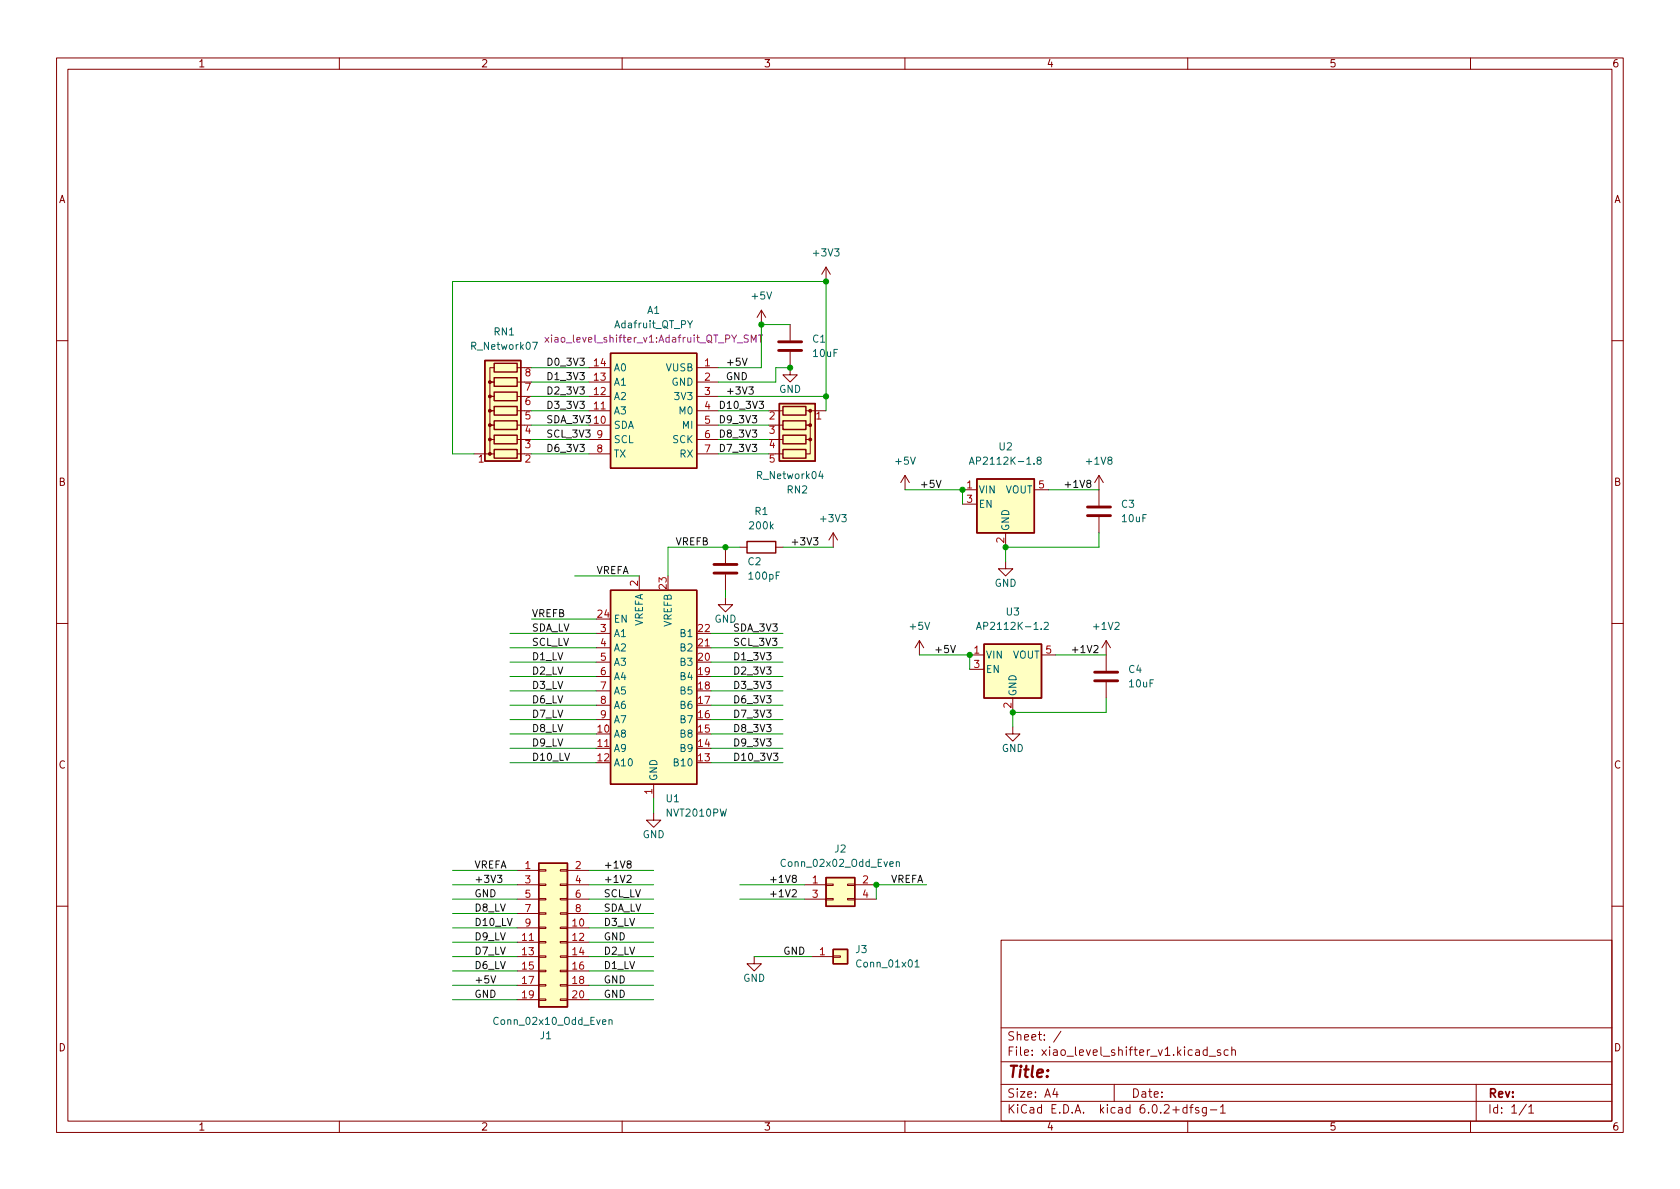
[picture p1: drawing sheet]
<svg xmlns="http://www.w3.org/2000/svg" width="297mm" height="210mm" viewBox="0 0 297 210" stroke-linecap="round" stroke-linejoin="round" font-family="sans-serif">
<g fill="none" stroke="#840000" stroke-width=".18">
<path d="M10 10.2h277v190.1h-277zM12 12.2h273v186.1h-273zM60 10.2v2M110 10.2v2M160 10.2v2M210 10.2v2M260 10.2v2M134.6 54.9l-.7 1.2M134.6 54.9v2.5M134.6 54.9l.8 1.2M139.7 57.4v2.8M146 47.2l-.7 1.3"/>
<path d="M146 47.2v2.6M146 47.2l.8 1.3M10 60.2h2M87.4 65h-.8v2.6h.8h-.8v2.5h.8h-.8v2.5h.8h-.8v2.6h.8h-.8v2.5h.8h-.8v2.6h.8M91.4 72.6h1.3M91.4 75.2h1.3M91.4 77.7h1.3M91.4 65h1.3M91.4 70.1h1.3M91.4 67.6h1.3M104.1 72.6h3.8M104.1 75.2h3.8"/>
<path d="M104.1 77.7h3.8M104.1 65h3.8M104.1 70.1h3.8M104.1 67.6h3.8M123.2 72.6h3.8M123.2 75.2h3.8M123.2 77.7h3.8M123.2 65h3.8M123.2 70.1h3.8M123.2 67.6h3.8M137.2 72.6h1.2M137.2 75.2h1.2"/>
<path d="M137.2 77.7h1.2M139.7 62.2v4.1h1.3l-1.3 1.3-1.3-1.3h1.3M142.5 72.6h.8v2.6h-.8h.8v2.5h-.8h.8v2.6h-.8M143.5 72.6h2.5M285 60.2h2M83.8 80.3h2.6M91.4 80.3h1.3M104.1 80.3h3.8M123.2 80.3h3.8M128.3 96.8v2.8M130.8 96.8h1.3M137.2 80.3h1.2"/>
<path d="M137.2 96.8h1.2M147.3 94.2l-.7 1.3M147.3 94.2v2.6M147.3 94.2l.8 1.3M160 84.1v2.5M160 84.1l-.7 1.2M160 84.1l.8 1.2M170.2 86.6h2.5M170.2 89.1h2.5M177.8 99.3v1.3h1.3l-1.3 1.2-1.3-1.2h1.3M177.8 94.2v2.6M182.9 86.6h2.5"/>
<path d="M194.3 84.1v5.3M194.3 91.4v2.8M194.3 84.1l-.8 1.2M194.3 84.1l.8 1.2M10 110.2h2M105.4 114.5h2.5M105.4 112h2.5M105.4 117.1h2.5M105.4 119.6h2.5M113 101.8v2.6M123.2 114.5h2.5M128.3 105.7v1.2h1.2l-1.2 1.3-1.3-1.3h1.3"/>
<path d="M128.3 101.6v2.8M162.6 113.3l-.8 1.2M162.6 113.3v2.5M162.6 113.3l.7 1.2M171.4 115.8h2.6M171.4 118.4h2.6M184.1 115.8h2.6M195.6 113.3v5.3M195.6 113.3l-.8 1.2M195.6 113.3l.7 1.2M285 110.2h2M105.4 132.3h2.5"/>
<path d="M105.4 122.2h2.5M105.4 124.7h2.5M105.4 127.2h2.5M115.6 138.7v2.5M179.1 128.5v1.3h1.2l-1.2 1.3-1.3-1.3h1.3M179.1 123.4v2.6M195.6 120.6v2.8M91.4 153.9h3.8M91.4 156.5h3.8M91.4 159h3.8M95.2 158.9h1.3v.2h-1.3zM95.2 156.3h1.3v.3h-1.3z"/>
<path d="M95.2 153.8h1.3v.2h-1.3zM99.1 158.9h1.2v.2h-1.2zM99.1 156.3h1.2v.3h-1.2zM99.1 153.8h1.2v.2h-1.2zM100.3 153.9h3.8M100.3 156.5h3.8M100.3 159h3.8M115.6 143.8v1.2h1.2l-1.2 1.3-1.3-1.3h1.3M142.2 156.5h3.8M142.2 159h3.8M146 158.9h1.3v.2h-1.3zM146 156.3h1.3v.3h-1.3z"/>
<path d="M149.9 158.9h1.2v.2h-1.2zM149.9 156.3h1.2v.3h-1.2zM151.1 156.5h3.8M151.1 159h3.8M10 160.2h2M91.4 164.1h3.8M91.4 166.6h3.8M91.4 169.2h3.8M91.4 171.7h3.8M91.4 174.2h3.8M91.4 176.8h3.8M91.4 161.5h3.8"/>
<path d="M95.2 176.7h1.3v.2h-1.3zM95.2 174.1h1.3v.3h-1.3zM95.2 171.6h1.3v.2h-1.3zM95.2 169h1.3v.3h-1.3zM95.2 166.5h1.3v.2h-1.3zM95.2 164h1.3v.2h-1.3zM95.2 161.4h1.3v.3h-1.3zM99.1 176.7h1.2v.2h-1.2zM99.1 174.1h1.2v.3h-1.2zM99.1 171.6h1.2v.2h-1.2zM99.1 169h1.2v.3h-1.2zM99.1 166.5h1.2v.2h-1.2z"/>
<path d="M99.1 164h1.2v.2h-1.2zM99.1 161.4h1.2v.3h-1.2zM100.3 164.1h3.8M100.3 166.6h3.8M100.3 169.2h3.8M100.3 171.7h3.8M100.3 174.2h3.8M100.3 176.8h3.8M100.3 161.5h3.8M133.3 169.2v1.2h1.3l-1.3 1.3-1.2-1.3h1.2M143.5 169.2h3.8M147.3 169h1.3v.3h-1.3z"/>
<path d="M177 166.3h108v32h-108zM285 160.2h2M60 198.3v2M110 198.3v2M160 198.3v2M177 194.8h108M177 191.8h108M177 187.8h108M177 181.8h108M186.5 192.5l-.4 1h1M186.9 193v1M187.6 182.4l-1.3 1.9"/>
<path d="M197 191.8v3M209.9 195.9l-.5-.1-.3 .3v.4l.2 .3h.6M209.9 195.3v1.5M210 198.3v2M210.4 195.8h.5M210.9 195.3l-.3 .2v1.3M211.9 195.9l-.3-.1-.2 .2v.3l.5 .1v.4h-.5M213.3 195.8v1.2l-.3 .3h-.4M213.3 195.9l-.4-.1-.3 .3v.4l.1 .3h.6M213.4 185.7l-.4-.1-.3 .3v.4l.2 .3h.5M213.4 185.1v1.5M213.8 186.8h1.1"/>
<path d="M214 196.3h1.1M215.8 195.8l.4-.5v1.5M215.8 185.7l-.4-.1-.2 .2 .1 .3 .5 .1v.4h-.6M215.8 196.8h.8M217.1 185.7l-.4-.1-.3 .3v.4l.2 .3h.5M217.8 185.8l.2-.2 .4 .1v.9M217.8 185.1v1.5M260 198.3v2M261 191.8v6.5M269.9 195.3l-1.3 1.9M270.3 195.8l.4-.5v1.5M270.3 196.8h.9"/>
</g>
<g fill="#ffffc2" stroke="#ffffc2" stroke-width=".18">
<path d="M107.9 104.4h15.3v34.3h-15.3z"/>
<path d="M137.8 71.4h6.3v10.1h-6.3z"/>
<path d="M172.7 84.7h10.2v9.5h-10.2z"/>
<path d="M95.2 152.6h5.1v25.4h-5.1z"/>
<path d="M174 113.9h10.1v9.5h-10.1z"/>
<path d="M147.3 167.9h2.6v2.5h-2.6z"/>
<path d="M146 155.2h5.1v5.1h-5.1z"/>
<path d="M107.9 62.5h15.3v20.3h-15.3z"/>
<path d="M85.7 63.7h6.4v17.8h-6.4z"/>
</g>
<g fill="none" stroke="#840000" stroke-width=".25">
<path d="M85.7 63.7h6.4v17.8h-6.4zM87.4 79.5h4v1.5h-4zM87.4 77h4v1.5h-4zM87.4 74.4h4v1.5h-4zM87.4 71.9h4v1.5h-4zM87.4 69.3h4v1.6h-4zM87.4 66.8h4v1.5h-4zM87.4 64.3h4v1.5h-4zM107.9 62.5h15.3v20.3h-15.3zM137.8 71.4h6.3v10.1h-6.3zM138.4 71.9h4.1v1.5h-4.1zM138.4 74.4h4.1v1.5h-4.1z"/>
<path d="M138.4 77h4.1v1.5h-4.1zM138.4 79.5h4.1v1.5h-4.1zM132.1 95.8h5.1v2h-5.1zM172.7 84.7h10.2v9.5h-10.2zM107.9 104.4h15.3v34.3h-15.3zM174 113.9h10.1v9.5h-10.1zM95.2 152.6h5.1v25.4h-5.1zM146 155.2h5.1v5.1h-5.1zM147.3 167.9h2.6v2.5h-2.6z"/>
</g>
<path d="M137.7 62h4M137.7 60.4h4M126.2 99.8h4.1M192.3 91.2h4M192.3 89.7h4M126.2 101.3h4.1M193.5 118.9h4.1M193.5 120.4h4.1" fill="none" stroke="#840000" stroke-width=".51"/>
<g fill="#840000" stroke="#840000" stroke-width=".18">
<circle cx="143.3" cy="72.6" r=".25"/>
<circle cx="143.3" cy="75.2" r=".25"/>
<circle cx="143.3" cy="77.7" r=".25"/>
<circle cx="86.6" cy="80.3" r=".25"/>
<circle cx="86.6" cy="77.7" r=".25"/>
<circle cx="86.6" cy="75.2" r=".25"/>
<circle cx="86.6" cy="72.6" r=".25"/>
<circle cx="86.6" cy="70.1" r=".25"/>
<circle cx="86.6" cy="67.6" r=".25"/>
</g>
<g fill="none" stroke="#006464" stroke-width=".18">
<path d="M121.6 56.7l.4 .7 .4-.7M94.2 60.5h.8l-.5 1.3M145.1 83.3l-.3 .9h.8M145.4 83.8v.8M171.4 82.1l.4-1.3 .4 1.3M171.5 81.7h.6M183.6 81.4l-.2-.3v-.1l.2-.2 .4 .1 .1 .2-.1 .2-.5 .1-.1 .2v.4l.2 .1h.2l.3-.2-.1-.4-.2-.1M172.7 111.3l.4-1.3 .4 1.3M172.8 110.9h.6M184.6 110.2l.5-.2 .3 .4-.8 .9h.8M158.5 152.5l.2-.1h.3v.8M158.5 152.4v.8"/>
<path d="M161.8 170.1l.4-.4v1.3M161.8 171h.7M107.7 180.4l.2-.1 .3 .1v.8M107.7 180.3v.9"/>
</g>
<path d="M96.4 59.7l.6 .8M97 59.7l-.6 .8M134.1 59.2h.7M134.5 59.2v1.3M132.8 60.5v-1.3l.5 .9 .4-.9v1.3" fill="none" stroke="#840084" stroke-width=".18"/>
<g fill="none" stroke="#0f0f0f" stroke-width=".18">
<path d="M131.2 63.3l.5 1.3 .4-1.3M132.4 68.4h.8l-.4 .5 .3 .1v.6l-.2 .1-.5-.1M134.2 71h.8l-.4 .4 .3 .2v.5l-.1 .1-.6-.1M143.8 95.1h.8l-.4 .5 .4 .1v.5l-.2 .2-.6-.2M165.5 84.9l.5 1.3 .4-1.3M192.4 85.5l-.3-.3 .1-.2 .2-.1 .4 .1 .1 .2-.1 .2-.5 .1-.2 .2 .1 .4 .2 .1h.2l.3-.2v-.3l-.3-.2M168.1 114.1l.4 1.3 .4-1.3M193.4 114.3l.5-.2 .2 .4-.7 .9h.7M136.8 133.2h.7l-.4 .5 .4 .1v.5l-.2 .2-.5-.2M87.9 154.8h.8l-.4 .5 .4 .1v.5l-.2 .1-.6-.1M110.9 154.9l.5-.1 .2 .3-.8 .9h.8M111.1 152.8l-.2-.3v-.1l.2-.2 .4 .1 .1 .2-.1 .2-.5 .1-.1 .2v.4l.2 .1h.3l.2-.2v-.3l-.2-.2"/>
<path d="M140.1 157.4l.5-.1 .2 .4-.8 .9h.8M140.3 155.3l-.2-.2v-.2l.2-.1h.4l.1 .2-.1 .2-.5 .2-.1 .2v.3l.2 .1h.3l.2-.2v-.2l-.2-.3M86.8 172.6l.4 1.2 .4-1.2"/>
</g>
<g fill="none" stroke="#009600" stroke-width=".18">
<path d="M139.7 57.4h-5.1v7.6h-7.6M94 75.2h10.1M94 70.1h10.1M94 77.7h10.1M94 72.6h10.1M94 65h10.1M94 67.6h10.1M127 75.2h8.9M127 70.1h19M127 77.7h8.9M127 72.6h8.9M139.7 65h-2.5v2.6h-10.2"/>
<path d="M146 72.6v-22.8h-66v30.5h3.8M94 80.3h10.1M127 80.3h8.9M130.8 96.8h-12.7v5M138.4 96.8h8.9M160 86.6h10.2v2.5M185.4 86.6h8.9M194.3 94.2v2.6h-16.5v2.5M90.2 119.6h15.2M90.2 112h15.2M90.2 114.5h15.2M90.2 117.1h15.2"/>
<path d="M94 109.5h11.4M101.6 101.8h11.4M125.7 119.6h12.7M125.7 112h12.7M125.7 114.5h12.7M125.7 117.1h12.7M128.3 104.4v1.3M162.6 115.8h8.8v2.6M186.7 115.8h8.9M90.2 129.8h15.2M90.2 127.2h15.2M90.2 122.2h15.2"/>
<path d="M90.2 132.3h15.2M90.2 134.9h15.2M90.2 124.7h15.2M125.7 129.8h12.7M125.7 127.2h12.7M125.7 122.2h12.7M125.7 132.3h12.7M125.7 134.9h12.7M125.7 124.7h12.7M195.6 123.4v2.6h-16.5v2.5M80 156.5h11.4M80 159h11.4"/>
<path d="M80 153.9h11.4M104.1 156.5h11.5M104.1 159h11.5M104.1 153.9h11.5M115.6 141.2v2.6M130.8 156.5h11.4M130.8 159h11.4M163.8 156.5h-8.9v2.5M80 169.2h11.4M80 171.7h11.4M80 166.6h11.4M80 164.1h11.4"/>
<path d="M80 161.5h11.4M80 176.8h11.4M80 174.2h11.4M104.1 169.2h11.5M104.1 171.7h11.5M104.1 166.6h11.5M104.1 164.1h11.5M104.1 161.5h11.5M104.1 176.8h11.5M104.1 174.2h11.5M133.3 169.2h10.2"/>
</g>
<g fill="#009600" stroke="#009600" stroke-width=".18">
<circle cx="146" cy="49.8" r=".46"/>
<circle cx="139.7" cy="65" r=".46"/>
<circle cx="146" cy="70.1" r=".46"/>
<circle cx="128.3" cy="96.8" r=".46"/>
<circle cx="154.9" cy="156.5" r=".46"/>
<circle cx="177.8" cy="96.8" r=".46"/>
<circle cx="170.2" cy="86.6" r=".46"/>
<circle cx="171.4" cy="115.8" r=".46"/>
<circle cx="179.1" cy="126" r=".46"/>
<circle cx="134.6" cy="57.4" r=".46"/>
</g>
<text font-size="2.8" fill="#840000" x="178" y="190.6">Title:</text>
<g font-size="2.1" fill="#840000">
<text x="178" y="184">Sheet: /</text>
<text x="178" y="186.7">File: xiao_level_shifter_v1.kicad_sch</text>
<text x="178" y="196.9">KiCad E.D.A. kicad 6.0.2+dfsg-1</text>
<text x="178" y="194.1">Size: A4</text>
<text x="200" y="194.1">Date:</text>
<text x="263" y="194.1">Rev:</text>
<text x="263" y="196.9">Id: 1/1</text>
</g>
<g font-size="1.8" fill="#840000">
<text x="35" y="11.9">1</text>
<text x="85" y="11.9">2</text>
<text x="135" y="11.9">3</text>
<text x="185" y="11.9">4</text>
<text x="235" y="11.9">5</text>
<text x="285" y="11.9">6</text>
<text x="10.3" y="35.9">A</text>
<text x="285.3" y="35.9">A</text>
<text x="10.3" y="85.9">B</text>
<text x="285.3" y="85.9">B</text>
<text x="10.3" y="135.9">C</text>
<text x="285.3" y="135.9">C</text>
<text x="10.3" y="185.9">D</text>
<text x="285.3" y="185.9">D</text>
<text x="35" y="199.9">1</text>
<text x="85" y="199.9">2</text>
<text x="135" y="199.9">3</text>
<text x="185" y="199.9">4</text>
<text x="235" y="199.9">5</text>
<text x="285" y="199.9">6</text>
</g>
<g font-size="1.8" fill="#006464">
<text x="144" y="45.3">+3V3</text>
<text x="133" y="53">+5V</text>
<text x="87.4" y="59.3">RN1</text>
<text x="108.8" y="58">Adafruit_QT_PY</text>
<text x="114.4" y="55.5">A1</text>
<text x="83.6" y="61.8">R_Network07</text>
<text x="108.5" y="65.7">A0</text>
<text x="117.8" y="65.7">VUSB</text>
<text x="143.7" y="60.6">C1</text>
<text x="143.9" y="63.1">10uF</text>
<text x="108.5" y="70.7">A2</text>
<text x="108.5" y="68.2">A1</text>
<text x="118.8" y="68.2">GND</text>
<text x="119.5" y="70.7">3V3</text>
<text x="137.7" y="69.5">GND</text>
<text x="108.5" y="75.8">SDA</text>
<text x="108.5" y="73.3">A3</text>
<text x="120.2" y="73.3">M0</text>
<text x="120.7" y="75.8">MI</text>
<text x="108.5" y="80.9">TX</text>
<text x="108.5" y="78.4">SCL</text>
<text x="118.9" y="78.4">SCK</text>
<text x="120.2" y="80.9">RX</text>
<text x="158.4" y="82.2">+5V</text>
<text x="172.4" y="82.2">AP2112K-1.8</text>
<text x="176.7" y="79.6">U2</text>
<text x="192.2" y="82.2">+1V8</text>
<text x="134.1" y="84.7">R_Network04</text>
<text x="139.2" y="87.2">RN2</text>
<text x="173" y="87.2">VIN</text>
<text x="173" y="89.8">EN</text>
<text x="177.7" y="87.2">VOUT</text>
<text x="198.3" y="89.8">C3</text>
<text x="132.7" y="93.6">200k</text>
<text x="133.5" y="91.1">R1</text>
<text x="145.2" y="92.3">+3V3</text>
<text x="178.4" y="94" transform="rotate(-90 178.4 94)">GND</text>
<text x="198.5" y="92.3">10uF</text>
<text x="132.3" y="99.9">C2</text>
<text x="132.5" y="102.5">100pF</text>
<text x="175.8" y="103.8">GND</text>
<text x="108.5" y="110.1">EN</text>
<text x="108.5" y="112.6">A1</text>
<text x="113.7" y="110.9" transform="rotate(-90 113.7 110.9)">VREFA</text>
<text x="118.7" y="110.9" transform="rotate(-90 118.7 110.9)">VREFB</text>
<text x="120.4" y="112.6">B1</text>
<text x="126.3" y="110.1">GND</text>
<text x="161" y="111.4">+5V</text>
<text x="173.7" y="111.4">AP2112K-1.2</text>
<text x="177.9" y="108.8">U3</text>
<text x="193.5" y="111.4">+1V2</text>
<text x="108.5" y="115.2">A2</text>
<text x="108.5" y="117.7">A3</text>
<text x="120.4" y="117.7">B3</text>
<text x="120.4" y="115.2">B2</text>
<text x="174.2" y="116.5">VIN</text>
<text x="174.2" y="119">EN</text>
<text x="179" y="116.5">VOUT</text>
<text x="199.6" y="119">C4</text>
<text x="108.5" y="120.3">A4</text>
<text x="108.5" y="122.8">A5</text>
<text x="108.5" y="125.3">A6</text>
<text x="120.4" y="125.3">B6</text>
<text x="120.4" y="122.8">B5</text>
<text x="120.4" y="120.3">B4</text>
<text x="179.7" y="123.2" transform="rotate(-90 179.7 123.2)">GND</text>
<text x="199.7" y="121.5">10uF</text>
<text x="108.5" y="130.4">A8</text>
<text x="108.5" y="127.9">A7</text>
<text x="120.4" y="130.4">B8</text>
<text x="120.4" y="127.9">B7</text>
<text x="108.5" y="133">A9</text>
<text x="108.5" y="135.5">A10</text>
<text x="119.4" y="135.5">B10</text>
<text x="120.4" y="133">B9</text>
<text x="177.1" y="133">GND</text>
<text x="116.2" y="138.2" transform="rotate(-90 116.2 138.2)">GND</text>
<text x="117.8" y="141.9">U1</text>
<text x="113.6" y="148.2">GND</text>
<text x="118" y="144.4">NVT2010PW</text>
<text x="138.5" y="153.3">Conn_02x02_Odd_Even</text>
<text x="147.6" y="150.7">J2</text>
<text x="131.4" y="173.6">GND</text>
<text x="151.3" y="168.5">J3</text>
<text x="151.8" y="171.1">Conn_01x01</text>
<text x="87.7" y="181.2">Conn_02x10_Odd_Even</text>
<text x="95.5" y="183.8">J1</text>
</g>
<g font-size="1.8" fill="#0f0f0f">
<text x="96.5" y="64.7">D0_3V3</text>
<text x="128.3" y="64.7">+5V</text>
<text x="96.5" y="69.7">D2_3V3</text>
<text x="96.5" y="67.2">D1_3V3</text>
<text x="128.3" y="69.7">+3V3</text>
<text x="128.3" y="67.2">GND</text>
<text x="96.5" y="74.8">SDA_3V3</text>
<text x="96.5" y="77.4">SCL_3V3</text>
<text x="96.5" y="72.3">D3_3V3</text>
<text x="127" y="72.3">D10_3V3</text>
<text x="127" y="77.4">D8_3V3</text>
<text x="127" y="74.8">D9_3V3</text>
<text x="96.5" y="79.9">D6_3V3</text>
<text x="127" y="79.9">D7_3V3</text>
<text x="162.6" y="86.3">+5V</text>
<text x="188" y="86.3">+1V8</text>
<text x="105.4" y="101.5">VREFA</text>
<text x="119.4" y="96.4">VREFB</text>
<text x="139.7" y="96.4">+3V3</text>
<text x="94" y="109.1">VREFB</text>
<text x="94" y="111.7">SDA_LV</text>
<text x="129.5" y="111.7">SDA_3V3</text>
<text x="94" y="116.7">D1_LV</text>
<text x="94" y="114.2">SCL_LV</text>
<text x="94" y="119.3">D2_LV</text>
<text x="129.5" y="114.2">SCL_3V3</text>
<text x="129.5" y="116.7">D1_3V3</text>
<text x="129.5" y="119.3">D2_3V3</text>
<text x="165.1" y="115.5">+5V</text>
<text x="189.2" y="115.5">+1V2</text>
<text x="94" y="124.4">D6_LV</text>
<text x="94" y="121.8">D3_LV</text>
<text x="129.5" y="124.4">D6_3V3</text>
<text x="129.5" y="121.8">D3_3V3</text>
<text x="94" y="129.4">D8_LV</text>
<text x="94" y="126.9">D7_LV</text>
<text x="94" y="132">D9_LV</text>
<text x="129.5" y="132">D9_3V3</text>
<text x="129.5" y="129.4">D8_3V3</text>
<text x="129.5" y="126.9">D7_3V3</text>
<text x="94" y="134.5">D10_LV</text>
<text x="129.5" y="134.5">D10_3V3</text>
<text x="83.8" y="153.6">VREFA</text>
<text x="106.7" y="153.6">+1V8</text>
<text x="83.8" y="161.2">D8_LV</text>
<text x="83.8" y="156.1">+3V3</text>
<text x="83.8" y="158.6">GND</text>
<text x="106.7" y="161.2">SDA_LV</text>
<text x="106.7" y="158.6">SCL_LV</text>
<text x="106.7" y="156.1">+1V2</text>
<text x="135.9" y="156.1">+1V8</text>
<text x="135.9" y="158.6">+1V2</text>
<text x="157.5" y="156.1">VREFA</text>
<text x="83.8" y="166.3">D9_LV</text>
<text x="83.8" y="163.7">D10_LV</text>
<text x="106.7" y="163.7">D3_LV</text>
<text x="106.7" y="166.3">GND</text>
<text x="83.8" y="168.8">D7_LV</text>
<text x="83.8" y="171.3">D6_LV</text>
<text x="83.8" y="173.9">+5V</text>
<text x="106.7" y="171.3">D1_LV</text>
<text x="106.7" y="168.8">D2_LV</text>
<text x="106.7" y="173.9">GND</text>
<text x="138.4" y="168.8">GND</text>
<text x="83.8" y="176.4">GND</text>
<text x="106.7" y="176.4">GND</text>
</g>
<text font-size="1.8" fill="#840084" x="97.2" y="60.6">xiao_level_shifter_v1:Adafruit_QT_PY_SMT</text>
<g font-size="1.8" fill="#a90000">
<text x="105.1" y="64.8">14</text>
<text x="124.6" y="64.8">1</text>
<text x="92.9" y="71.6">6</text>
<text x="92.9" y="69.1">7</text>
<text x="92.9" y="66.5">8</text>
<text x="105.1" y="69.8">12</text>
<text x="105.1" y="67.3">13</text>
<text x="124.6" y="67.3">2</text>
<text x="124.6" y="69.8">3</text>
<text x="92.9" y="76.7">4</text>
<text x="92.9" y="74.2">5</text>
<text x="105.1" y="74.9">10</text>
<text x="105.1" y="72.4">11</text>
<text x="105.6" y="77.5">9</text>
<text x="124.6" y="74.9">5</text>
<text x="124.6" y="77.5">6</text>
<text x="124.6" y="72.4">4</text>
<text x="136" y="74.2">2</text>
<text x="136" y="76.7">3</text>
<text x="144.3" y="74.2">1</text>
<text x="84.6" y="81.8">1</text>
<text x="92.9" y="81.8">2</text>
<text x="92.9" y="79.2">3</text>
<text x="105.6" y="80">8</text>
<text x="124.6" y="80">7</text>
<text x="136" y="79.2">4</text>
<text x="136" y="81.8">5</text>
<text x="171" y="86.4">1</text>
<text x="171" y="88.9">3</text>
<text x="183.7" y="86.4">5</text>
<text x="177.5" y="96" transform="rotate(-90 177.5 96)">2</text>
<text x="112.8" y="103.6" transform="rotate(-90 112.8 103.6)">2</text>
<text x="117.9" y="104.1" transform="rotate(-90 117.9 104.1)">23</text>
<text x="105.7" y="109.2">24</text>
<text x="106.2" y="111.8">3</text>
<text x="123.5" y="111.8">22</text>
<text x="106.2" y="114.3">4</text>
<text x="106.2" y="116.8">5</text>
<text x="106.2" y="119.4">6</text>
<text x="123.5" y="119.4">19</text>
<text x="123.5" y="116.8">20</text>
<text x="123.5" y="114.3">21</text>
<text x="172.2" y="115.6">1</text>
<text x="172.2" y="118.1">3</text>
<text x="184.9" y="115.6">5</text>
<text x="106.2" y="121.9">7</text>
<text x="106.2" y="124.5">8</text>
<text x="123.5" y="124.5">17</text>
<text x="123.5" y="121.9">18</text>
<text x="178.8" y="125.2" transform="rotate(-90 178.8 125.2)">2</text>
<text x="105.7" y="129.5">10</text>
<text x="106.2" y="127">9</text>
<text x="123.5" y="129.5">15</text>
<text x="123.5" y="127">16</text>
<text x="105.7" y="132.1">11</text>
<text x="105.7" y="134.6">12</text>
<text x="123.5" y="134.6">13</text>
<text x="123.5" y="132.1">14</text>
<text x="115.3" y="140.4" transform="rotate(-90 115.3 140.4)">1</text>
<text x="92.9" y="153.7">1</text>
<text x="101.7" y="153.7">2</text>
<text x="92.9" y="156.2">3</text>
<text x="92.9" y="158.7">5</text>
<text x="92.9" y="161.3">7</text>
<text x="101.7" y="156.2">4</text>
<text x="101.7" y="158.7">6</text>
<text x="101.7" y="161.3">8</text>
<text x="143.7" y="156.2">1</text>
<text x="143.7" y="158.7">3</text>
<text x="152.5" y="156.2">2</text>
<text x="152.5" y="158.7">4</text>
<text x="92.4" y="166.4">11</text>
<text x="92.9" y="163.8">9</text>
<text x="101.3" y="163.8">10</text>
<text x="101.3" y="166.4">12</text>
<text x="92.4" y="168.9">13</text>
<text x="92.4" y="171.4">15</text>
<text x="92.4" y="174">17</text>
<text x="101.3" y="168.9">14</text>
<text x="101.3" y="171.4">16</text>
<text x="101.3" y="174">18</text>
<text x="144.9" y="168.9">1</text>
<text x="92.4" y="176.5">19</text>
<text x="101.3" y="176.5">20</text>
</g>
</svg>
